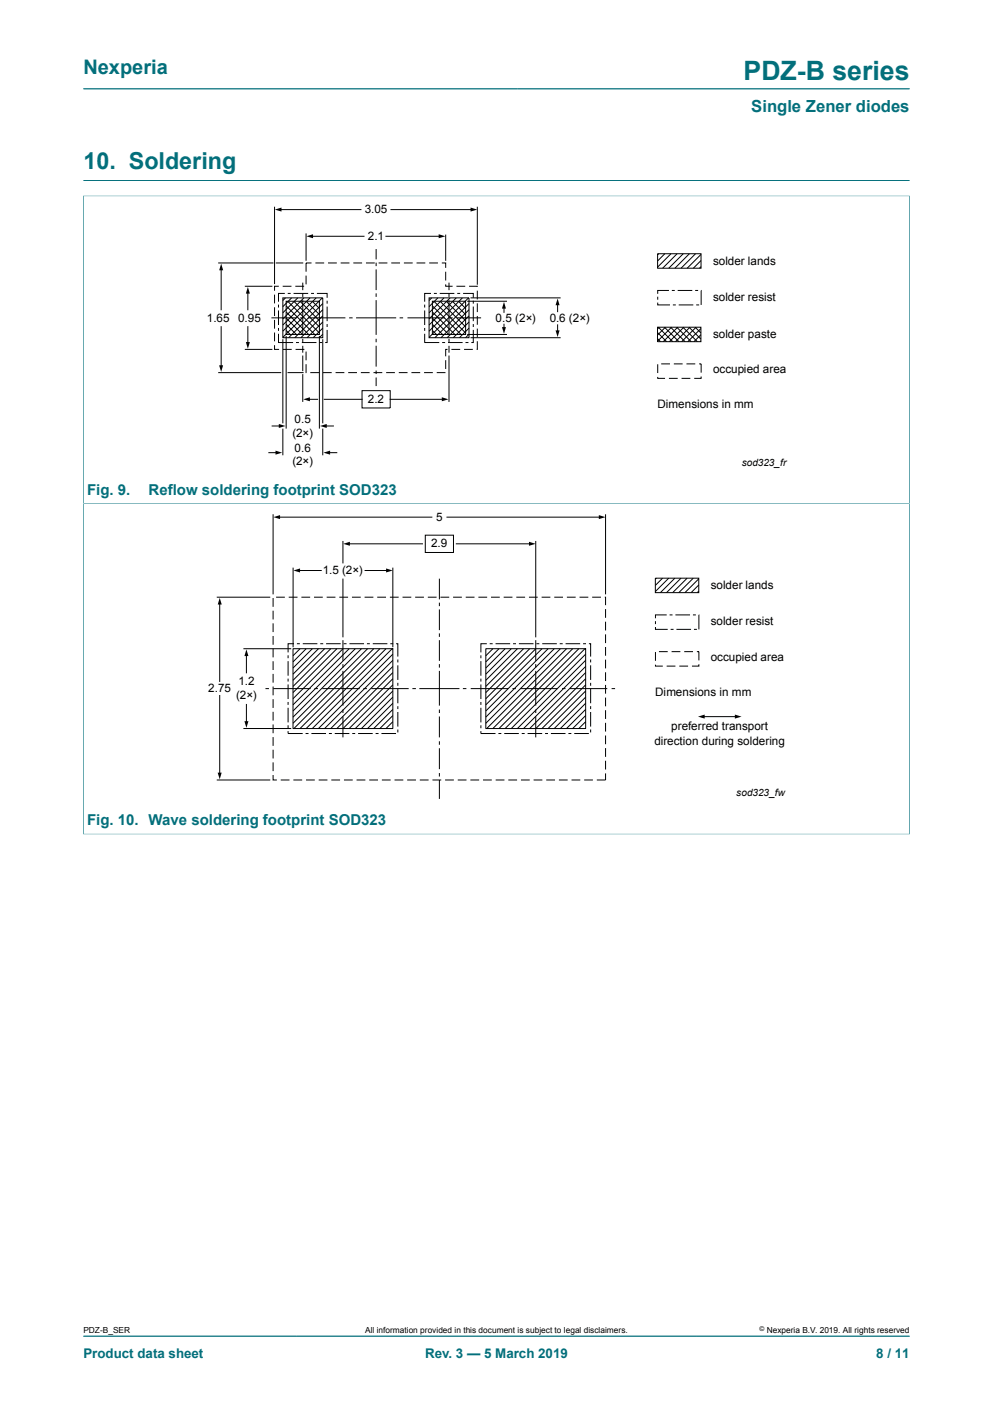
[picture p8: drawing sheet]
<svg xmlns="http://www.w3.org/2000/svg" width="210mm" height="297mm" viewBox="0 0 210 297" stroke-linecap="round" stroke-linejoin="round" font-family="sans-serif">
<path d="M17.6 18.8h174.8M17.6 38.2h174.8M17.6 41.5h174.8M17.6 41.4v135.1M192.4 41.4v135.1M192.4 106.5h-174.8M17.6 176.4h174.8M17.6 282.6h174.8" fill="none" stroke="#036f7b" stroke-width=".21"/>
<g fill="none" stroke="#000" stroke-width=".21">
<path d="M46.1 55.6h11.7M46.8 56.9v8.6M58.1 43.7v16.4M58.3 55.6h5.8M59.2 44.3h17.1M64 59.8v1.6M64.7 49.4v5.8M64.7 58.3v1.9M65.9 55.6h-1.2v1.9M65.9 50h11.1M66.7 55.6h1.9M69.4 55.6h1.8"/>
<path d="M72 55.6h1.9M74.7 55.6h1.9M77.4 55.6h1.8M79.5 52.7v2.2M79.5 55.6v.7M79.5 57v4.4M80.1 55.6h1.8M81.6 50h11.5M82.7 44.3h17.1M82.7 55.6h1.9M85.4 55.6h1.9M88.1 55.6h1.8"/>
<path d="M90.8 55.6h1.8M93.4 55.6h.9v1.1M94.3 49.6v5.6M94.3 57.5v1.8M95 59.8v1.6M100.9 43.7v16.5M139.1 53.7h9.2v3h-9.2zM139.3 53.7l-.2 .2M140.6 53.7l-1.5 1.5M141.9 53.7l-2.8 2.8M143.2 53.7l-3.1 3M144.5 53.7l-3.1 3"/>
<path d="M145.8 53.7l-3.1 3M147.1 53.7l-3.1 3M148.3 56.4l-.4 .3M148.3 55.1l-1.7 1.6M148.3 53.8l-3 2.9M46.1 78.8h13.4M46.8 69.1v8.5M51.8 60.6h5.8M51.8 73.9h5.8M52.4 61.8v3.7M52.4 69.1v3.5M57.4 67.2h5.3"/>
<path d="M58.1 73v.9h.9M58.1 62.3v1.9M58.1 65v1.9M58.1 67.7v1.8M58.1 70.3v1.9M58.9 70.6v1.9h3.1M58.9 64.4v.7M58.9 65.7v3.1M58.9 69.4v.6M59 60.6h-.9v.9M59.8 60.6h1.8M59.8 63h8.5v8.4h-8.5z"/>
<path d="M59.8 71.8v17.7M59.8 73.9h1.9M60.2 62.1h-1.3v1.7M60.4 63l-.6 .6M60.5 63.7h7v7.1h-7zM60.5 71.1v19.6M60.5 64.7l6.1 6.1M60.5 66l4.8 4.8M60.5 67.3l3.5 3.5M60.5 68.6l2.2 2.2M60.5 69.9l.9 .9M60.8 78.8h3.4"/>
<path d="M60.8 63.7l6.7 6.7M60.9 62.1h.6M61.7 63l-1.9 1.9M62.1 62.1h3.1M62.1 63.7l5.4 5.4M62.5 60.6h1.8M62.5 73.9h1.9M62.6 72.5h.6M63 63l-3.2 3.2M63.4 63.7l4.1 4.1M63.5 67.2h.7M63.8 72.5h3.1"/>
<path d="M64 62.1v.7M64 63.5v7.4M64 71.7v.7M64 73.2v1.4M64 75.2v3.3M64 79.1v5.9M64.3 63l-4.5 4.5M64.7 77l.1 1.8M64.7 74.4v1.8M64.7 63.7l2.8 2.8M65.1 67.2h7.9M65.6 63l-5.8 5.8"/>
<path d="M65.6 78.8h1.9M65.8 62.1h.6M66 63.7l1.5 1.5M66.9 63l-7.1 7.1M67 62.1h2.2v.9M67.3 63.7l.2 .2M67.5 72.5h.7M67.5 71.1v19.6M68.2 63l-8.4 8.4M68.3 69.4l-2.1 2M68.3 68.1l-3.4 3.3M68.3 66.8l-4.7 4.6"/>
<path d="M68.3 65.5l-6 5.9M68.3 64.2l-7.3 7.2M68.3 70.7l-.8 .7M68.3 71.8v17.7M68.3 78.8h1.8M69.2 69.8v2.7h-.4M69.2 63.6v.6M69.2 64.9v3M69.2 68.6v.6M71 78.8h1.8M73.6 78.8h1.9M73.8 67.2h.8"/>
<path d="M75.3 67.2h8.5M76.3 78.8h1.9M79 78.8h1.8M79.5 62.1v.7M79.5 63.5v7.3M79.5 71.7v.7M79.5 73.1v4.5M79.5 78.4v.7M79.5 79.9v1.8M81.7 78.8h1.8M84.3 78.8h1.9M84.5 67.2h.7"/>
<path d="M86.2 67.2h7.9M87 78.8h1.9M89.7 78.8h1.8M89.8 70.6v1.9h3.1M89.8 64.4v.7M89.8 65.7v3.1M89.8 69.4v.6M90.7 63h8.5v8.4h-8.5zM91.1 62.1h-1.3v1.7M91.3 63l-.6 .6M91.4 63.7h7.1v7.1h-7.1zM91.4 64.7l6.1 6.1"/>
<path d="M91.4 66l4.8 4.8M91.4 67.3l3.5 3.5M91.4 68.6l2.2 2.2M91.4 69.9l.9 .9M91.8 63.7l6.7 6.7M91.8 62.1h.6M92.4 78.8h1.8M92.6 63l-1.9 1.9M93 62.1h3.1M93.1 63.7l5.4 5.4M93.5 72.5h.6M93.9 63l-3.2 3.2"/>
<path d="M94.3 60.2v.4h1.4M94.3 76.2v1.8M94.4 63.7l4.1 4.1M94.6 73.9h-.3v1.5M94.7 72.5h3.1M95 62.1v.7M95 63.5v7.4M95 71.7v.7M95 73.2v1.4M95 75.2v9.8M95 67.2h.7M95.2 63l-4.5 4.5"/>
<path d="M95.5 73.9h1.8M95.7 63.7l2.8 2.8M96.5 63l-5.8 5.8M96.5 60.6h1.9M96.7 67.2h5M96.7 62.1h.6M97 63.7l1.5 1.5M97.8 63l-7.1 7.1M97.9 62.1h2.2v.9M98.1 73.9h1.9M98.3 63.7l.2 .2M98.4 72.5h.7"/>
<path d="M98.8 63.7h8.4M98.8 70.8h8.4M99.1 63l-8.4 8.4M99.2 69.4l-2 2M99.2 68.1l-3.3 3.3M99.2 66.8l-4.6 4.6M99.2 65.5l-5.9 5.9M99.2 64.2l-7.2 7.2M99.2 70.7l-.7 .7M99.2 60.6h1.7v.1M99.5 63h19.1M99.5 71.4h19.1"/>
<path d="M100.1 69.8v2.7h-.4M100.1 63.6v.6M100.1 64.9v3M100.1 68.6v.6M100.9 72.2v1.7h-.1M100.9 61.5v1.8M100.9 64.2v1.8M100.9 66.8v1.9M100.9 69.5v1.9M106.6 65v1.1M106.6 68.6v.9M117.9 64.3v1.6"/>
<path d="M117.9 68.7v1.5M139 69.2h9.2v3.1h-9.2zM139 70.3l2 2M139 71.6l.7 .7M139.1 64v.5h2.6M139.1 79.7v.3h1.5M139.1 62.8v.6M139.1 77.1v1.8M139.2 69.2l3.1 3.1M139.4 69.2l-.4 .4M139.8 77h1.9M140.5 69.2l3.1 3.1"/>
<path d="M140.7 69.2l-1.7 1.7M141.5 61.4h-2.4v.8M141.8 69.2l3.1 3.1M142 69.2l-3 3M142.1 61.4h.6M142.3 64.5h.6M142.5 77h1.9M143.1 69.2l3.1 3.1M143.3 61.4h3.1M143.3 69.2l-3 3.1M143.5 64.5h3.1M144.4 69.2l3.1 3.1"/>
<path d="M144.6 69.2l-3 3.1M145.2 77h1.8M145.7 69.2l2.5 2.5M145.9 69.2l-3 3.1M147 69.2l1.2 1.2M147 61.4h.6M147.2 69.2l-3 3.1M147.2 64.5h.7M147.9 77h.4v1.8M148.2 72.1l-.2 .2M148.2 70.8l-1.4 1.5M148.2 69.5l-2.7 2.8"/>
<path d="M148.3 61.4v3.1M148.3 79.7v.3h-1.5M56.9 95.8h1.6M57.6 90.1h1.6M59.8 90.7v5.6M65.3 84.5h1.9M68.3 90.7v5.6M68.6 84.5h8M68.8 90.1h1.7M69.5 95.8h1.7M76.6 82.6h5.9v3.7h-5.9zM82.5 84.5h11.2"/>
<path d="M141.5 80h1.8M144.1 80h1.9M57.8 108.8v16.9M58.9 109.4h32.4M72.5 114.4v4.8M73.7 115h15.6M89.9 113.2h6v3.7h-6zM94.5 109.4h32.4M96.5 115h15.7M113.3 114.4v20.4M128.1 108.8v16.9M45.8 126.3h11.4"/>
<path d="M46.5 127.6v16.6M51.5 137.2h10.1M52.1 138.5v3.8M57.8 126.5v1.9M57.8 129.2v1.8M57.8 131.9v1.8M57.8 134.5v1.9M57.8 137.2v1.9M57.8 139.9v1.8M58.4 126.3h1.8M60.9 138.6v.6M60.9 139.9v3"/>
<path d="M61.1 126.3h1.8M62 137.2h21.1v16.9h-21.1zM62 120.1v16.8M62.2 136.2h-1.3v1.8M62.8 136.2h.6M63.2 120.7h4.7M63.5 137.2l-1.5 1.5M63.7 126.3h1.9M64 136.2h3.1M64.8 137.2l-2.8 2.8M66.1 137.2l-4.1 4.1M66.4 126.3h1.9"/>
<path d="M67.4 137.2l-5.4 5.4M67.7 136.2h.6M68.7 137.2l-6.7 6.7M69 136.2h3M69.1 126.3h1.8M69.9 137.2l-7.9 8M71.2 137.2l-9.2 9.3M71.8 126.3h1.8M72.5 122.4v12.4M72.5 135.4v4.4M72.5 137.2l-10.5 10.6M72.7 136.2h.6"/>
<path d="M73.8 137.2l-11.8 11.9M73.9 136.2h3.1M74.4 126.3h1.9M75.1 137.2l-13.1 13.2M76.4 137.2l-14.4 14.5M77.1 126.3h1.9M77.2 120.7h4.7M77.6 136.2h.6M77.7 137.2l-15.7 15.8M78.8 136.2h3.1M79 137.2l-16.8 16.9M79.8 126.3h1.8"/>
<path d="M80.3 137.2l-16.8 16.9M81.6 137.2l-16.9 16.9M82.5 126.3h1.8M82.5 136.2h.7M82.9 137.2l-16.9 16.9M83.1 120.1v16.8M83.1 139.7l-14.5 14.4M83.1 138.4l-15.8 15.7M83.8 136.2h.3v2.7M84.1 139.5v.6M85.1 126.3h1.9M87.8 126.3h1.9"/>
<path d="M90.5 126.3h1.8M92.9 122.4v4.4M92.9 127.5v.7M92.9 128.9v4.4M92.9 134v.7M92.9 135.4v4.4M93.1 126.3h1.9M95.8 126.3h1.9M98.5 126.3h1.8M101.2 126.3h1.8M101.7 138.6v.6M101.7 139.9v3"/>
<path d="M102.7 137.2h21.2v16.9h-21.2zM103 136.2h-1.3v1.8M103.6 136.2h.6M103.8 126.3h1.9M104.2 137.2l-1.5 1.5M104.8 136.2h3.1M105.5 137.2l-2.8 2.8M106.5 126.3h1.9M106.8 137.2l-4.1 4.1M108.1 137.2l-5.4 5.4M108.5 136.2h.6M109.2 126.3h1.8"/>
<path d="M109.4 137.2l-6.7 6.7M109.7 136.2h3.1M110.7 137.2l-8 8M111.9 126.3h1.8M112 137.2l-9.3 9.3M113.3 135.4v4.4M113.3 137.2l-10.6 10.6M113.4 136.2h.7M114.5 126.3h1.9M114.6 137.2l-11.9 11.9M114.7 136.2h3.1M115.9 137.2l-13.2 13.2"/>
<path d="M117.2 126.3h1.9M117.2 137.2l-14.5 14.5M118.4 136.2h.6M118.5 137.2l-15.8 15.8M119.6 136.2h3.1M119.8 137.2l-16.9 16.9M119.9 126.3h1.8M121.1 137.2l-16.9 16.9M122.4 137.2l-16.9 16.9M122.6 126.3h1.8M123.3 136.2h.6M123.7 137.2l-16.9 16.9"/>
<path d="M123.9 139.7l-14.5 14.4M123.9 138.4l-15.8 15.7M124.5 136.2h.4v2.7M124.9 139.5v.6M125.2 126.3h1.9M127.9 126.3h.2v1.7M128.1 128.8v1.9M128.1 131.5v1.9M128.1 134.2v1.8M128.1 136.9v1.8M128.1 139.5v1.9M138.6 122.3h9.2v3.1h-9.2z"/>
<path d="M138.6 132.6v.5h2.6M138.6 131.4v.6M138.6 137.9v1.9M138.8 122.3l-.2 .2M139.4 137.8h1.8M140.1 122.3l-1.5 1.5M141 130.1h-2.4v.7M141.4 122.3l-2.8 2.8M141.6 130.1h.6M141.8 133.1h.6M142 137.8h1.9M142.7 122.3l-3 3.1"/>
<path d="M142.8 130.1h3.1M143.1 133.1h3M144 122.3l-3 3.1M144.7 137.8h1.9M145.3 122.3l-3 3.1M146.5 130.1h.7M146.6 122.3l-3 3.1M146.8 133.1h.6M147.4 137.8h.4v1.9M147.8 130.1v3M147.8 125l-.3 .4M147.8 123.7l-1.6 1.7"/>
<path d="M147.8 122.4l-2.9 3M46.5 147.1v16.6M51.5 154.1h10.1M52.1 149v3.8M56.1 145.7h.8M57.8 142.6v1.8M57.8 145.2v1.9M57.8 147.9v1.9M57.8 150.6v1.8M57.8 153.2v1.9M57.8 155.9v1.9M57.8 158.6v1.8"/>
<path d="M57.8 145.7h7.9M60.9 154.7v.5h3.1M60.9 143.6v.6M60.9 144.8v3.1M60.9 148.5v.6M60.9 149.7v3.1M60.9 153.4v.6M64.6 155.2h.6M65.9 155.2h3M66.5 145.7h.7M68.2 145.7h7.9M69.6 155.2h.6"/>
<path d="M70.8 155.2h3.1M72.5 140.5v.7M72.5 141.9v7.4M72.5 150.1v.7M72.5 151.6v4.4M74.5 155.2h.6M75.7 155.2h3.1M76.9 145.7h.7M78.5 145.7h7.9M79.4 155.2h.7M80.7 155.2h3.1M83.1 142.3l-11.9 11.8"/>
<path d="M83.1 141l-13.2 13.1M83.1 147.5l-6.7 6.6M83.1 146.2l-8 7.9M83.1 144.9l-9.3 9.2M83.1 143.6l-10.5 10.5M83.1 152.7l-1.5 1.4M83.1 151.4l-2.8 2.7M83.1 150.1l-4.1 4M83.1 148.8l-5.4 5.3M84.1 140.7v3.1M84.1 144.4v.7M84.1 145.7v3.1"/>
<path d="M84.1 149.4v.6M84.1 150.6v3.1M84.1 154.3v.6M87.2 145.7h.8M88.7 145.7h8.5M92.9 140.5v.7M92.9 141.9v7.4M92.9 150.1v.7M92.9 151.6v4.4M92.9 156.8v.7M92.9 158.3v4.4M97.9 145.7h.7"/>
<path d="M99.6 145.7h7.9M101.7 154.7v.5h3.1M101.7 143.6v.6M101.7 144.8v3.1M101.7 148.5v.6M101.7 149.7v3.1M101.7 153.4v.6M105.4 155.2h.6M106.6 155.2h3.1M108.4 145.7h.7M110 145.7h7.9M110.3 155.2h.7"/>
<path d="M111.6 155.2h3.1M113.3 140.5v.7M113.3 141.9v7.4M113.3 150.1v.7M113.3 151.6v4.4M115.3 155.2h.6M116.5 155.2h3.1M118.9 145.7h.7M120.2 155.2h.6M120.5 145.7h7.9M121.4 155.2h3.1M123.9 142.3l-11.9 11.8"/>
<path d="M123.9 141l-13.2 13.1M123.9 147.5l-6.7 6.6M123.9 146.2l-8 7.9M123.9 144.9l-9.3 9.2M123.9 143.6l-10.6 10.5M123.9 152.7l-1.5 1.4M123.9 151.4l-2.8 2.7M123.9 150.1l-4.1 4M123.9 148.8l-5.4 5.3M124.9 140.7v3.1M124.9 144.4v.7M124.9 145.7v3.1"/>
<path d="M124.9 149.4v.6M124.9 150.6v3.1M124.9 154.3v.6M128.1 142.2v1.9M128.1 144.9v1.8M128.1 147.6v1.8M128.1 150.2v1.9M128.1 152.9v1.9M128.1 155.6v1.8M128.1 158.3v1.8M129.3 145.7h.8M138.6 140.6v.3h1.6"/>
<path d="M141 140.9h1.8M143.7 140.9h1.8M147.8 140.5v.4h-1.5M148.4 151.6h7.3M45.8 165h11.4M57.8 163.9v1.1h.8M57.8 161.3v1.8M59.4 165h1.8M62 165h1.9M64.7 165h1.9M67.4 165h1.8M70.1 165h1.8"/>
<path d="M72.7 165h1.9M75.4 165h1.9M78.1 165h1.8M80.8 165h1.8M83.4 165h1.9M86.1 165h1.9M88.8 165h1.8M91.5 165h1.8M92.9 163.5v.8M92.9 165v4M94.1 165h1.9M96.8 165h1.9"/>
<path d="M99.5 165h1.8M102.2 165h1.8M104.8 165h1.9M107.5 165h1.9M110.2 165h1.8M112.8 165h1.9M115.5 165h1.9M118.2 165h1.8M120.9 165h1.8M123.5 165h1.9M128.1 163.6v1.4h-1.9M128.1 160.9v1.9"/>
</g>
<g fill="#000">
<path d="M46.8 55.8l.4 1.4h-.8zM58.1 44.3l1.4-.4v.9zM64.8 50l1.4-.4v.8zM92.8 49.6l1.4 .4-1.4 .4zM99.5 43.9l1.4 .4-1.4 .5zM46.3 77.3h.9l-.4 1.4zM52.4 60.7l.4 1.4h-.8zM52 72.4h.8l-.4 1.4zM106.6 63.9l.4 1.4h-.8zM106.2 69.2h.8l-.4 1.4zM117.9 63.2l.4 1.4h-.8zM117.5 69.9h.8l-.4 1.4z"/>
<path d="M58.3 95.3l1.4 .5-1.4 .4zM59 89.7l1.4 .4-1.4 .4zM64.1 84.5l1.4-.5v.9zM67.7 90.1l1.4-.4v.8zM68.4 95.8l1.4-.5v.9zM93.4 84l1.4 .5-1.4 .4zM57.8 109.4l1.4-.4v.8zM72.6 115l1.4-.4v.9zM111.9 114.6l1.4 .4-1.4 .5zM126.6 109l1.4 .4-1.4 .4zM46.5 126.5l.4 1.4h-.9zM52.1 137.4l.4 1.4h-.8z"/>
<path d="M62 120.7l1.5-.4v.8zM81.6 120.3l1.5 .4-1.5 .4zM51.7 152.6h.8l-.4 1.4zM147.6 151.6l1.4-.4v.8zM155.4 151.2l1.4 .4-1.4 .4zM46 163.4h.9l-.4 1.5z"/>
</g>
<text font-size="5.6" fill="#036f7b" x="157.3" y="16.8">PDZ-B series</text>
<text font-size="4.9" fill="#036f7b" x="17.6" y="35.9">10. Soldering</text>
<text font-size="4.2" fill="#036f7b" x="17.6" y="15.6">Nexperia</text>
<text font-size="3.5" fill="#036f7b" x="158.9" y="23.7">Single Zener diodes</text>
<g font-size="3.2" fill="#036f7b">
<text x="18.4" y="104.7">Fig. 9.</text>
<text x="31.4" y="104.7">Reflow soldering footprint SOD323</text>
<text x="18.4" y="174.6">Fig. 10. Wave soldering footprint SOD323</text>
</g>
<g font-size="2.8" fill="#036f7b">
<text x="17.6" y="287.2">Product data sheet</text>
<text x="89.9" y="287.2">Rev. 3 — 5 March 2019</text>
<text x="185.3" y="287.2">8 / 11</text>
</g>
<g font-size="2.5">
<text x="77.1" y="45">3.05</text>
<text x="77.8" y="50.7">2.1</text>
<text x="150.8" y="56">solder lands</text>
<text x="150.8" y="63.7">solder resist</text>
<text x="43.7" y="68.1">1.65</text>
<text x="50.4" y="68.1">0.95</text>
<text x="104.8" y="68.1">0.5 (2×)</text>
<text x="116.3" y="68.1">0.6 (2×)</text>
<text x="150.8" y="71.5">solder paste</text>
<text x="150.8" y="78.9">occupied area</text>
<text x="62.3" y="89.6">0.5</text>
<text x="77.8" y="85.2">2.2</text>
<text x="139" y="86.3">Dimensions in mm</text>
<text x="61.8" y="92.3">(2×)</text>
<text x="62.3" y="95.6">0.6</text>
<text x="61.8" y="98.4">(2×)</text>
<text x="92.2" y="110.1">5</text>
<text x="91.2" y="115.8">2.9</text>
<text x="68.3" y="121.4">1.5 (2×)</text>
<text x="150.3" y="124.7">solder lands</text>
<text x="150.3" y="132.3">solder resist</text>
<text x="150.3" y="139.7">occupied area</text>
<text x="44" y="146.5">2.75</text>
<text x="49.9" y="147.9">(2×)</text>
<text x="50.4" y="144.9">1.2</text>
<text x="138.6" y="147.2">Dimensions in mm</text>
<text x="141.9" y="154.5">preferred transport</text>
<text x="138.4" y="157.5">direction during soldering</text>
</g>
<g font-size="2.1">
<text x="156.9" y="98.6">sod323_fr</text>
<text x="155.7" y="168.5">sod323_fw</text>
</g>
<g font-size="1.8">
<text x="17.6" y="282">PDZ-B_SER</text>
<text x="77.2" y="282">All information provided in this document is subject to legal disclaimers.</text>
<text x="162.2" y="282">Nexperia B.V. 2019. All rights reserved</text>
</g>
<text font-size="1.4" x="160.6" y="281.6">©</text>
</svg>
